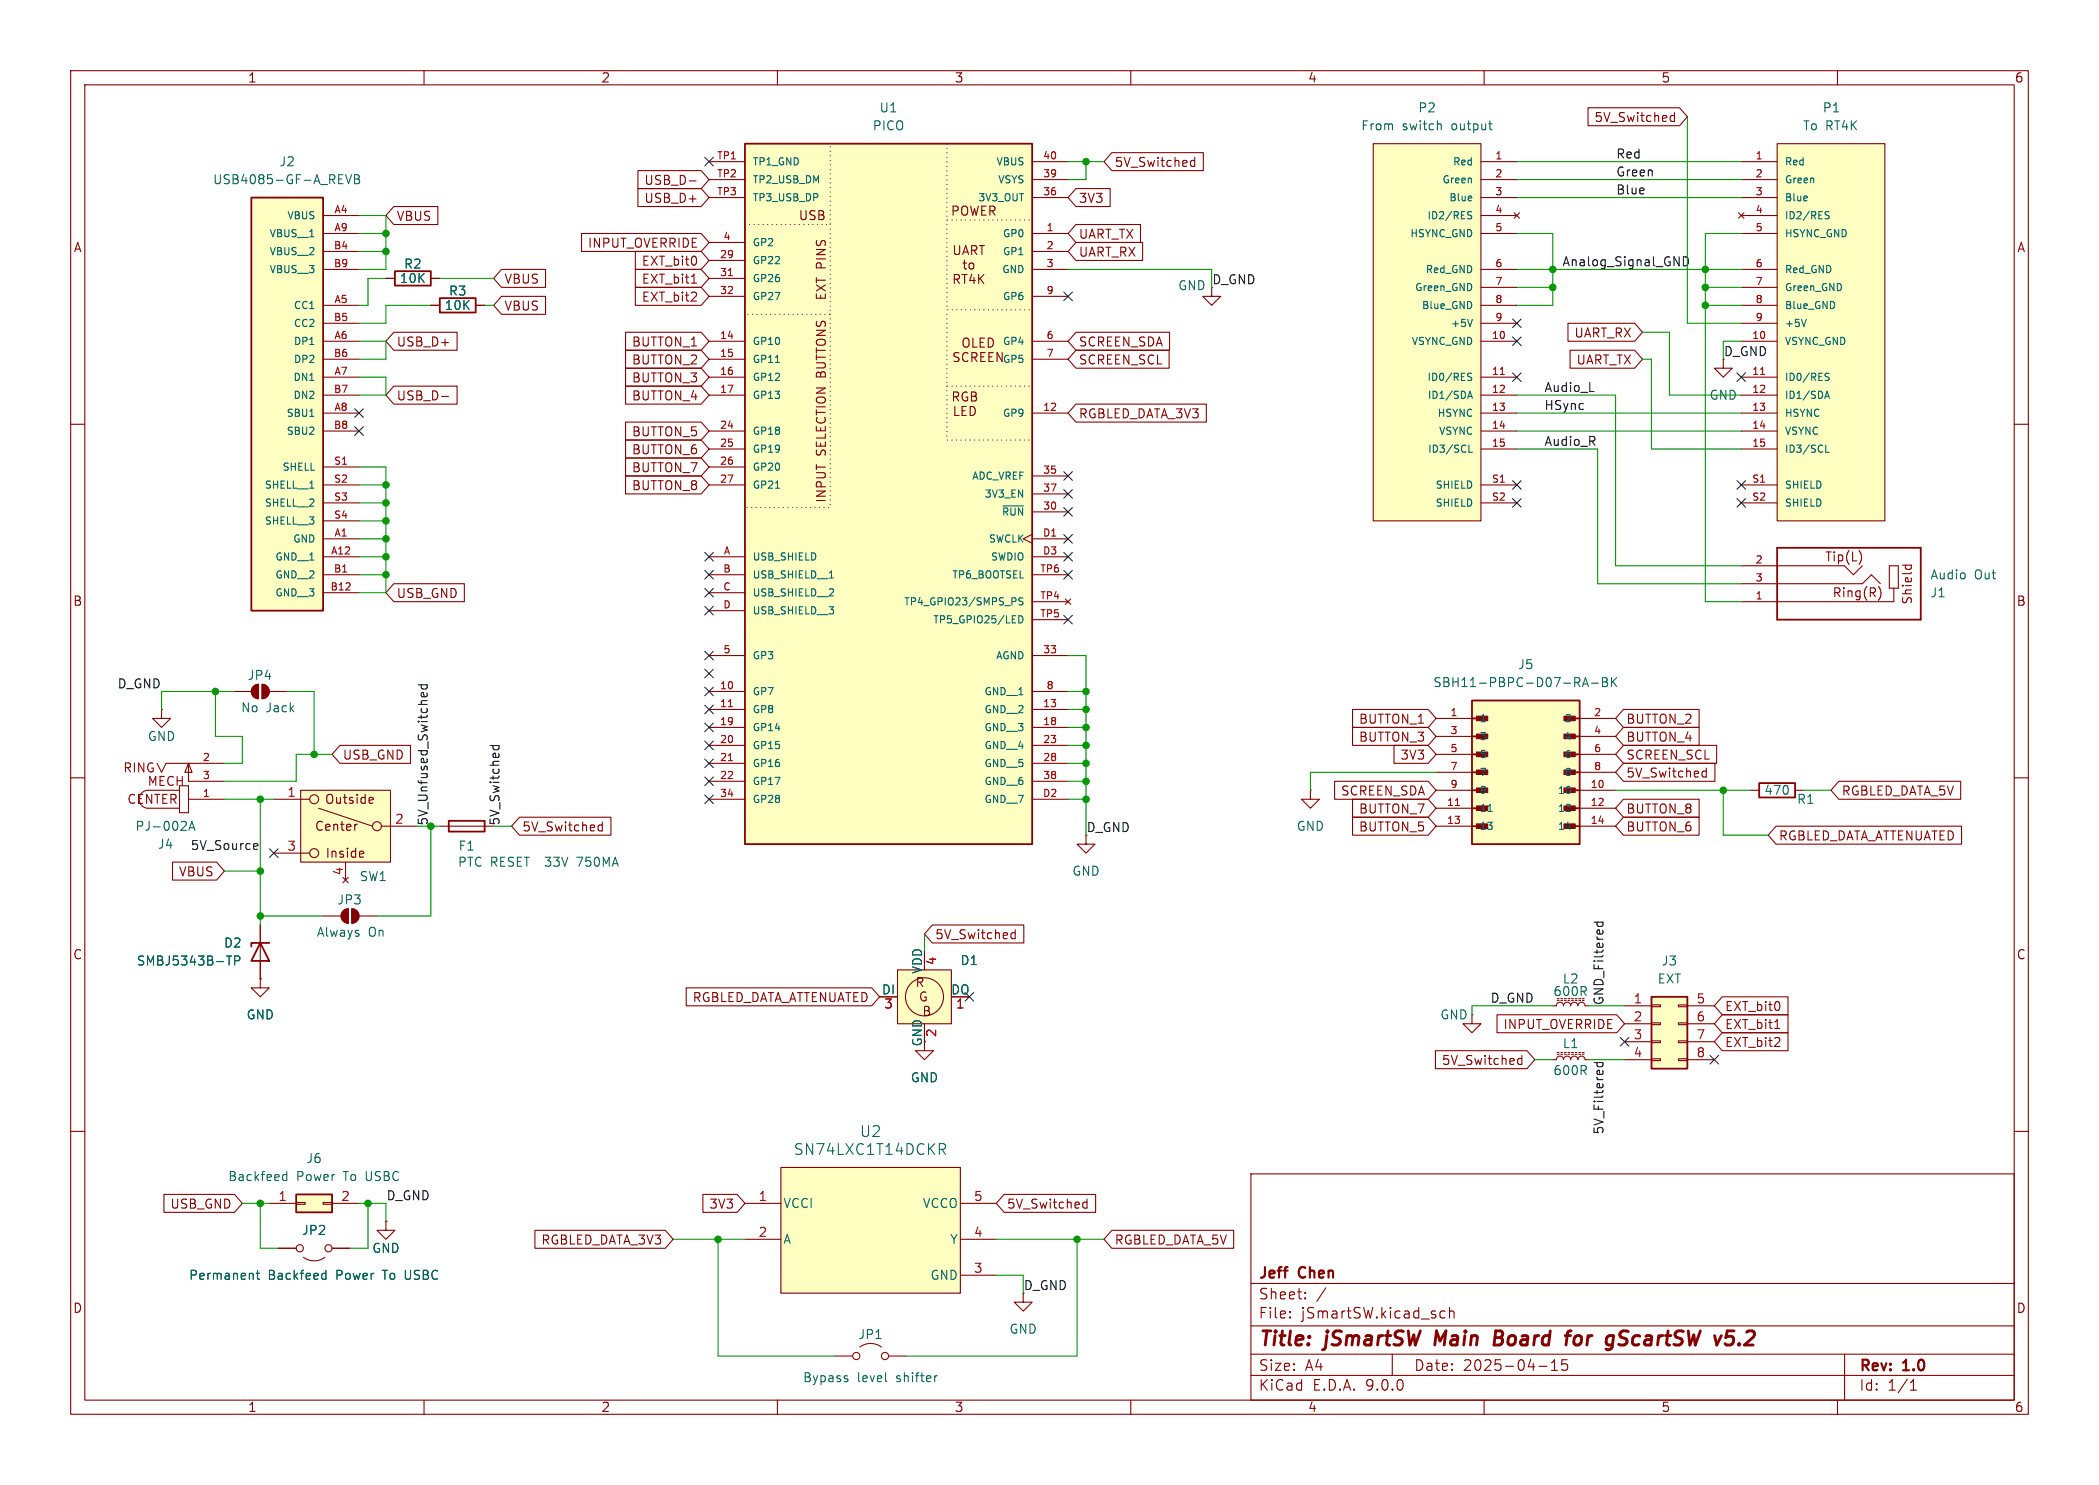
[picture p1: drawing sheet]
<svg xmlns="http://www.w3.org/2000/svg" width="297mm" height="210mm" viewBox="0 0 297 210" stroke-linecap="round" stroke-linejoin="round" font-family="sans-serif">
<g fill="none" stroke="#840000" stroke-width=".15">
<path d="M10 10h277v190h-277zM12 12h273v186h-273zM60 10v2M110 10v2M160 10v2M210 10v2M260 10v2M10 60h2M285 60h2M10 110h2M285 110h2M10 160h2"/>
<path d="M177 166h108v32h-108zM285 160h2M60 198v2M110 198v2M160 198v2M177 194.5h108M177 191.5h108M177 187.5h108M177 181.5h108M182.5 186.3h.1l-.1 .1M182.5 186.3v.1M182.5 185.5v.1"/>
<path d="M182.5 185.5h.1l-.1 .1M184.7 183.6v.1M184.7 183.6h-.1l.1 .1M184.7 182.8v.1M184.7 182.8h-.1l.1 .1M187.6 182.1l-1.3 2M197 191.5v3M203.9 186.3l.1 .1 .5-.1M203.9 185.5l.1-.1 .5 .1M205.1 185.5a.37 .37 0 0 1 .6 .1v.8M205.1 184.9v1.5M210 198v2"/>
<path d="M217.7 193.2h1.2M219.5 193.8h.9M219.5 192.7l.5-.4v1.5M221.7 192.3h-.7v.7l.2-.1h.5l.1 .3-.1 .5-.2 .1h-.3l-.2-.1M260 198v2M261 191.5v6.5M270.3 196.6h.9M270.3 195.5l.4-.4v1.5"/>
</g>
<path d="M203.3 188.2l-.3 2M211.5 189.2h.7M212.2 189.2l.3 .1M212.3 188.2h-.7l-.2 2h.8l.2-.1M212.4 189.1l-.2 .1M223.5 188.9a.62 .62 0 0 0-.7 .4l-.1 .5 .1 .2a.52 .52 0 0 0 .7 .1M229 190.1l.8 .1M230.1 188.2h-.5a.49 .49 0 0 0-.4 .4 .49 .49 0 0 0 .3 .6l.4 .1M244.4 188.2h1M245 189l.2 .2 .1 .2v.4l-.3 .3M246 190.1l.1-.1v.2zM246.2 190.1l-.1 .1" fill="none" stroke="#840000" stroke-width=".4"/>
<path d="M105.4 20.3h40.6v99.1h-40.6z" fill="#ffffc2"/>
<path d="M55.9 38.4h5.1v2h-5.1zM105.4 20.3h40.6v99.1h-40.6zM63.5 116.1h5.1v1.5h-5.1zM36.8 133.4l1.3 2.5h-2.5zM38.1 133.4h-2.5v.5" fill="none" stroke="#840000" stroke-width=".25"/>
<path d="M105.4 31.8h12.1v-11.5M117.5 31.8v12.7h-12.1M134 20.3v10.8h12M134 31.1v12.7h12M117.5 44.5v27.3h-12.1M134 44.5v10.1h12M134 54.6v7.6h12" fill="none" stroke="#840000" stroke-width=".15" stroke-dasharray="0 .6"/>
<g fill="none" stroke="#840000" stroke-width=".15">
<path d="M54.6 39.4h1.3M61 39.4h1.2M100.3 22.9h5.1M100.3 25.4h5.1M100.3 27.9h5.1M100.3 34.3h5.1M100.3 36.8h5.1M100.3 39.4h5.1M135 39.5l.6-.1 .2-.2-.1-.3-.2-.1h-.5v1.3M135.1 34.7v1.1l.2 .2 .4-.1 .1-.1v-1.1M135.3 39.5l.5 .6M136.1 38.8h.7"/>
<path d="M136.2 36l.4-1.3 .5 1.3M136.3 37.2h.5M136.3 35.6h.6M136.5 36.8v1.1v.1h.3M136.5 38.8v1.3M137.2 37.3l.2-.1 .3 .1 .1 .5-.1 .2h-.3l-.2-.1zM137.5 35.4l.6-.1 .1-.1-.1-.3-.1-.2h-.5v1.3M137.5 38.8l-.3 .9h.8M137.8 35.4l.4 .6M137.8 39.2v.9M138.5 38.8v1.3M138.6 34.7h.7"/>
<path d="M138.7 39.4l.5 .7M138.9 34.7v1.3M139.2 38.8l-.7 .7M146 22.9h5.1M146 25.4h5.1M146 27.9h5.1M146 33h5.1M146 35.6h5.1M146 38.1h5.1M100.3 41.9h5.1M100.3 48.3h5.1M100.3 50.8h5.1"/>
<path d="M100.3 53.3h5.1M100.3 55.9h5.1M134.9 56.1l.6-.1 .1-.1v-.3l-.2-.2h-.5v1.3M135.1 57.5v1.3h.6M135.2 56.1l.4 .6M135.7 49.9h-.5l-.2 .1v.3l.6 .3 .1 .3-.2 .2h-.5M136.1 58.1h.5M136.3 48a.43 .43 0 0 1 .5-.2 .43 .43 0 0 1 .3 .4v.5a.42 .42 0 0 1-.4 .4 .42 .42 0 0 1-.4-.4zM136.7 57.5h-.6v1.3h.6M136.9 55.5a.62 .62 0 0 0-.8 .4 .62 .62 0 0 0 .5 .8l.3-.1v-.4h-.2M137 50a.51 .51 0 0 0-.7 0 .51 .51 0 0 0-.1 .6 .48 .48 0 0 0 .2 .5 .48 .48 0 0 0 .6-.1M137.3 57.5a.64 .64 0 0 1 .7 .6 .64 .64 0 0 1-.7 .7z"/>
<path d="M137.5 55.4h.4l.2 .2v.2l-.2 .2a.34 .34 0 0 1 .3 .3 .34 .34 0 0 1-.3 .4h-.4zM137.5 56h.4M137.5 50.5h.6l.1-.2v-.3l-.2-.1h-.5v1.2M137.7 47.8v1.3h.6M137.8 50.5l.4 .6M138.7 48.4h.4M138.8 50.5h.4M139.3 47.8h-.6v1.3h.6M139.4 49.9h-.6v1.2h.6M139.8 47.8a.64 .64 0 0 1 .8 .7 .64 .64 0 0 1-.8 .6zM139.9 50.5h.5M140.5 49.9h-.6v1.2h.6"/>
<path d="M141.8 49.9v1.2l-.7-1.2v1.2M146 41.9h5.1M146 48.3h5.1M146 50.8h5.1M146 58.4h5.1M100.3 61h5.1M100.3 63.5h5.1M100.3 66h5.1M100.3 68.6h5.1M100.3 78.7h5.1M146 75.6l-1.2 .6 1.2 .6M146 78.7h5.1"/>
<path d="M146 67.3h5.1M146 69.9h5.1M146 72.4h5.1M146 76.2h5.1M100.3 81.3h5.1M100.3 83.8h5.1M100.3 86.4h5.1M100.3 92.7h5.1M100.3 97.8h5.1M146 81.3h5.1M146 92.7h5.1M146 97.8h5.1"/>
<path d="M146 85.1h5.1M146 87.6h5.1M150.7 84.7l.8 .8M151.5 84.7l-.8 .8M62.2 116.8h7.6M100.3 100.3h5.1M100.3 102.9h5.1M100.3 105.4h5.1M100.3 108h5.1M100.3 110.5h5.1M100.3 113h5.1M146 100.3h5.1"/>
<path d="M146 102.9h5.1M146 105.4h5.1M146 108h5.1M146 110.5h5.1M146 113h5.1M36.8 138.4v1.3h-1.2l1.2 1.3 1.3-1.3h-1.3M36.8 138.4h.1M36.8 130.8v7.6M45.7 129.5h2.6M48.6 128.8l.3-.2 .4-.1v2.1a1.02 1.02 0 0 1-1-.7 1.02 1.02 0 0 1 .3-1.1zM49.8 128.5a1.02 1.02 0 0 1 1 1 1.02 1.02 0 0 1-1 1.1zM50.8 129.5h2.5"/>
</g>
<path d="M103.1 39h.5M103.1 99.9h.5M103.1 107.6h.5" fill="none" stroke="#a90000" stroke-width=".15"/>
<path d="M109.7 51.3h.6M109.7 69h.6M141.9 71.6h2.9M117.4 81.7h.5M144.2 87.1a.51 .51 0 0 1 .5 .5 .51 .51 0 0 1-.5 .5zM144.7 84.6l-.3-.1-.2 .2 .1 .3 .4 .2v.3l-.2 .1-.3-.1M32.1 135.2h.7M33.2 135.9l.6-.1 .1-.2v-.3l-.2-.1h-.5v1.3" fill="none" stroke="#006464" stroke-width=".15"/>
<g fill="#840000" stroke="#840000" stroke-width=".15">
<path d="M49.8 128.5a1.02 1.02 0 0 1 1 1 1.02 1.02 0 0 1-1 1.1z"/>
<path d="M48.6 128.8l.3-.2 .4-.1v2.1a1.02 1.02 0 0 1-1-.7 1.02 1.02 0 0 1 .3-1.1z"/>
</g>
<path d="M26.7 108l.5 1.2h-1z" fill="#ffffc2"/>
<path d="M22.2 108l.7 1.2 .6-1.2h8.2M25.4 111.1h1.3v3.8h-1.3v-3.1h-4.4a1.27 1.27 0 0 0-1.3 1.2 1.27 1.27 0 0 0 1.3 1.3h4.4M26.7 108l.5 1.2h-1zM26.7 108v2.5h5M26.7 113h5" fill="none" stroke="#840000" stroke-width=".15"/>
<path d="M26.7 117.4l.5-1.3 .4 1.3M26.8 117.1h.7" fill="none" stroke="#006464" stroke-width=".15"/>
<path d="M251.5 20.3h15.2v53.4h-15.2z" fill="#ffffc2"/>
<g fill="none" stroke="#840000" stroke-width=".15">
<path d="M246 30.1l.8 .8M246.4 22.9h5.1M246.4 25.4h5.1M246.4 27.9h5.1M246.4 30.5h5.1M246.4 33h5.1M246.4 38.1h5.1M246.8 30.1l-.8 .8M251.5 20.3h15.2v53.4h-15.2zM246.4 40.6h5.1M246.4 43.2h5.1M246.4 45.7h5.1"/>
<path d="M246.4 48.3h5.1M246.4 53.3h5.1M246.4 55.9h5.1M246.4 58.4h5.1M246.4 61h5.1M246.4 63.5h5.1M246.4 68.6h5.1M246.4 71.1h5.1M39.4 176.5h2.5M42.9 177.8a2.54 2.54 0 0 0 3.1 0M47 176.5h2.5M54.6 172.7v1.3h-1.3l1.3 1.3 1.3-1.3h-1.3"/>
<path d="M54.6 172.7h.1"/>
<circle cx="42.4" cy="176.5" r=".51"/>
<circle cx="46.5" cy="176.5" r=".51"/>
</g>
<g fill="none" stroke="#006464" stroke-width=".15">
<path d="M258.3 30.4l.4 .1 .1 .2-.1 .2h-.3M258.3 30h.5M255.6 45.2l-.4 1M258.2 56.3l.3-1 .4 1M258.3 56.1h.5M258.3 53.2l.4 .2 .1 .1-.1 .3h-.3M258.3 52.8h.5M258.3 62.9v1.1h.5M36.4 179.6v1.1l.1 .2h.2M46.1 179.6v1.3M36.3 180.1h.4M45.8 180.1h.3"/>
<path d="M46.1 180.9h-.3"/>
</g>
<path d="M249.1 53h.6" fill="none" stroke="#a90000" stroke-width=".15"/>
<path d="M41.9 168.9h5.1v2.6h-5.1z" fill="#ffffc2"/>
<path d="M251.5 77.5h20.3v10.1h-20.3zM41.9 168.9h5.1v2.6h-5.1z" fill="none" stroke="#840000" stroke-width=".25"/>
<g fill="none" stroke="#840000" stroke-width=".15">
<path d="M243.8 50.8v1.3h1.3l-1.3 1.2-1.2-1.2h1.2M263.2 78.1l.2 .6-.2 .9M269.2 79.9h1.3M269.7 79.9l-.1 .4M270.4 79.9l.1 .4M33 97.8h2.6M35.9 97.1l.3-.3h.4v2a1.02 1.02 0 0 1-1-.6 1.02 1.02 0 0 1 .3-1.1zM37.1 96.8a1.02 1.02 0 0 1 1 1 1.02 1.02 0 0 1-1 1zM38.1 97.8h2.5M246.4 80h14.6l1.3 1.3 1.2-1.3M246.4 82.6h17.1l1.3-1.3 1.3 1.3M265.8 82.9a1.46 1.46 0 0 1 0 2"/>
<path d="M267.3 80h1.3v3.2h-1.3zM268 83.2v1.9h-21.6M208.3 143.5v1.3h1.2l-1.2 1.3-1.3-1.3h1.3M208.3 143.5h.1M38.1 170.2h3.8M41.9 170.1h1.3v.2h-1.3zM45.7 170.1h1.3v.2h-1.3zM47 170.2h3.8M144.8 182.9v1.3h1.2l-1.2 1.2-1.3-1.2h1.3"/>
</g>
<path d="M40 166.8l.2 .1h.4M40.6 165.7v1.2M40.6 166.2l-.4-.1-.2 .1" fill="none" stroke="#006464" stroke-width=".15"/>
<g fill="#840000" stroke="#840000" stroke-width=".15">
<path d="M37.1 96.8a1.02 1.02 0 0 1 1 1 1.02 1.02 0 0 1-1 1z"/>
<path d="M35.9 97.1l.3-.3h.4v2a1.02 1.02 0 0 1-1-.6 1.02 1.02 0 0 1 .3-1.1z"/>
</g>
<path d="M110.5 165.1h25.4v17.8h-25.4z" fill="#ffffc2"/>
<g fill="none" stroke="#840000" stroke-width=".15">
<path d="M105.4 170.2h5.1M105.4 175.3h5.1M110.5 165.1h25.4v17.8h-25.4zM135.9 170.2h5.1M135.9 175.3h5.1M118.1 191.8h2.5M121.7 190.5a2.54 2.54 0 0 1 3 0M125.7 191.8h2.6M135.9 180.3h5.1"/>
<circle cx="121.2" cy="191.8" r=".51"/>
<circle cx="125.2" cy="191.8" r=".51"/>
</g>
<path d="M132.9 161.7h.6a.41 .41 0 0 1 .3 .4 .41 .41 0 0 1-.3 .4h-.6M133.3 162.5l.5 .8M119.8 195l.2 .2-.2 .2M119.8 194.6h.1M125.4 195.3l.1 .1M132.6 194.6l-.3 .1" fill="none" stroke="#006464" stroke-width=".15"/>
<path d="M208.3 99.1h15.2v20.3h-15.2z" fill="#ffffc2"/>
<g fill="none" stroke="#840000" stroke-width=".25">
<path d="M208.3 99.1h15.2v20.3h-15.2zM208.3 101.6h1.9M208.3 104.1h1.9M208.3 106.7h1.9M208.3 109.2h1.9M208.3 111.8h1.9M208.3 114.3h1.9M208.3 116.8h1.9M221.6 101.6h1.9M221.6 104.1h1.9M221.6 106.7h1.9M221.6 109.2h1.9"/>
<path d="M221.6 111.8h1.9M221.6 114.3h1.9M221.6 116.8h1.9"/>
</g>
<g fill="#840000" stroke="#840000" stroke-width=".15">
<path d="M208.9 101.3h1.6v.6h-1.6z"/>
<path d="M208.9 114h1.6v.6h-1.6z"/>
<path d="M208.9 116.5h1.6v.7h-1.6z"/>
<path d="M221.3 101.3h1.6v.6h-1.6z"/>
<path d="M221.3 103.8h1.6v.7h-1.6z"/>
<path d="M221.3 106.4h1.6v.6h-1.6z"/>
<path d="M221.3 108.9h1.6v.6h-1.6z"/>
<path d="M221.3 111.4h1.6v.7h-1.6z"/>
<path d="M221.3 114h1.6v.6h-1.6z"/>
<path d="M221.3 116.5h1.6v.7h-1.6z"/>
</g>
<g fill="none" stroke="#840000" stroke-width=".15">
<path d="M22.9 100.3v1.3h1.2l-1.2 1.3-1.3-1.3h1.3M22.9 100.3h.1M203.2 101.6h5.1M203.2 104.1h5.1M203.2 106.7h5.1M203.2 109.2h5.1M203.2 111.8h5.1M203.2 114.3h5.1M203.2 116.8h5.1M223.5 101.6h5.1M223.5 104.1h5.1M223.5 106.7h5.1"/>
<path d="M223.5 109.2h5.1M223.5 111.8h5.1M223.5 114.3h5.1M223.5 116.8h5.1M130.8 147.3v1.3h1.3l-1.3 1.3-1.3-1.3h1.3"/>
</g>
<path d="M223.9 97.1l.4-1.3 .5 1.3M224 96.7h.6M225.2 96.6h1M226.8 95.8h.4l.2 .2v.2l-.2 .2a.34 .34 0 0 1 .3 .3 .34 .34 0 0 1-.3 .4h-.4zM226.8 96.4h.4M228 95.8v1.3M228.2 96.4l.6 .7M228.8 95.8l-.8 .8M210.6 114.8h.5" fill="none" stroke="#006464" stroke-width=".15"/>
<path d="M205.9 113.9h.6" fill="none" stroke="#a90000" stroke-width=".15"/>
<path d="M42.5 111.8h12.7v10.1h-12.7z" fill="#ffffc2"/>
<g fill="none" stroke="#840000" stroke-width=".15">
<path d="M38.7 113h5.1M42.5 111.8h12.7v10.1h-12.7zM45.1 114.3l7.6 2.5M50.6 116.6h-.3M52.4 112.8h.4v.3l-.6 .1M52.8 113.5l-.4 .1M54 116.8h5.1M38.7 120.7h5.1M48.5 124.1l.8 .7M48.9 121.9v2.6M49.3 124.1l-.8 .7M51 120.4h.4l.1 .3-.6 .1"/>
<path d="M51.4 121.2h-.4"/>
<circle cx="44.4" cy="113" r=".63"/>
<circle cx="53.3" cy="116.8" r=".63"/>
<circle cx="44.4" cy="120.6" r=".63"/>
</g>
<path d="M127 137.2h7.6v7.6h-7.6z" fill="#ffffc2"/>
<g fill="none" stroke="#840000" stroke-width=".15">
<path d="M153.7 118.1v1.3h1.2l-1.2 1.3-1.3-1.3h1.3M127 137.2h7.6v7.6h-7.6zM129.8 138.2v1.3M130.1 138.9l.5 .6M130.5 138.4l.1 .3-.2 .1-.6 .1M124.5 141h2.5M130.8 141h.3l-.1 .5M130.8 142.3h.4l.2 .1 .1 .3-.3 .2a.34 .34 0 0 1 .3 .3 .34 .34 0 0 1-.2 .4h-.5zM130.8 142.9h.4"/>
<circle cx="130.8" cy="141" r="2.69"/>
</g>
<path d="M194.3 20.3h15.2v53.4h-15.2z" fill="#ffffc2"/>
<g fill="none" stroke="#840000" stroke-width=".15">
<path d="M194.3 20.3h15.2v53.4h-15.2zM209.5 22.9h5.1M209.5 25.4h5.1M209.5 27.9h5.1M209.5 30.5h5.1M209.5 33h5.1M209.5 38.1h5.1M214.2 30.1l.8 .8M215 30.1l-.8 .8M61 43.2h1.2M67.3 43.2h1.3M171.4 40.6v1.3h1.3l-1.3 1.3-1.2-1.3h1.2"/>
<path d="M209.5 40.6h5.1M209.5 43.2h5.1M209.5 45.7h5.1M209.5 48.3h5.1M209.5 53.3h5.1M209.5 55.9h5.1M209.5 58.4h5.1M209.5 61h5.1M209.5 63.5h5.1M209.5 68.6h5.1M209.5 71.1h5.1M185.4 111.8v1.2h1.3l-1.3 1.3-1.3-1.3h1.3"/>
<path d="M185.4 111.8h.1"/>
</g>
<path d="M203.7 17.5l.2 .2v.7M210.6 17.5h.5M210.9 18.3l.2 .1M207.8 30.4l.3 .1 .1 .2-.2 .2h-.3M207.8 30h.4M208.2 27.8v.2l-.4 .1M207.7 56.3l.3-1 .3 1M207.8 53.2l.3 .2 .1 .2-.2 .2h-.3M207.8 52.8h.4M207.8 56.1h.4M208.3 45.2l-.3 1M207.9 62.9v1.1h.4" fill="none" stroke="#006464" stroke-width=".15"/>
<path d="M212.3 53h.6" fill="none" stroke="#a90000" stroke-width=".15"/>
<path d="M62.2 42.2h5.1v2h-5.1z" fill="none" stroke="#840000" stroke-width=".25"/>
<path d="M233.7 141h5.1v10.1h-5.1z" fill="#ffffc2"/>
<path d="M233.7 141h5.1v10.1h-5.1z" fill="none" stroke="#840000" stroke-width=".25"/>
<g fill="none" stroke="#840000" stroke-width=".15">
<path d="M229.9 142.2h3.8M229.9 144.8h3.8M229.9 147.3h3.8M229.9 149.9h3.8M233.7 142.1h1.2v.3h-1.2zM233.7 144.7h1.2v.2h-1.2zM233.7 147.2h1.2v.2h-1.2zM233.7 149.7h1.2v.3h-1.2zM237.5 142.1h1.3v.3h-1.3zM237.5 144.7h1.3v.2h-1.3zM237.5 147.2h1.3v.2h-1.3zM237.5 149.7h1.3v.3h-1.3z"/>
<path d="M238.8 142.2h3.8M238.8 144.8h3.8M238.8 147.3h3.8M238.8 149.9h3.8"/>
</g>
<path d="M35.6 27.9h10.1v58.5h-10.1z" fill="#ffffc2"/>
<path d="M35.6 27.9h10.1v58.5h-10.1zM248.9 110.7h5.1v2.1h-5.1z" fill="none" stroke="#840000" stroke-width=".25"/>
<g fill="none" stroke="#840000" stroke-width=".15">
<path d="M224.7 15.2h12.9l1.2 1.3-1.2 1.3h-12.9zM236.3 16.9l.3 .3 .3-.1M236.9 15.9v1.3M236.9 16.4l-.3-.1-.3 .3M45.7 30.5h5.1M45.7 33h5.1M45.7 35.6h5.1M45.7 38.1h5.1M54.6 39.4h1.3M55.7 29.2h6.3v2.6h-6.3l-1.1-1.3zM61 39.4h1.2M71 38.1h6.2v2.5h-6.2l-1.2-1.2z"/>
<path d="M82.3 33h16.9l1.1 1.3-1.1 1.3h-16.9zM89.9 38.1h9.3l1.1 1.3-1.1 1.2h-9.3zM89.9 35.6h9.3l1.1 1.2-1.1 1.3h-9.3zM90.3 26.7h8.9l1.1 1.2-1.1 1.3h-8.9zM90.3 24.1h8.9l1.1 1.3-1.1 1.3h-8.9zM97.5 25.6h1M98.5 36.5v.8M152.2 26.7h4.9v2.5h-4.9l-1.1-1.3zM152.2 34.3h9.5v2.5h-9.5l-1.1-1.2zM152.2 31.7h9.2v2.6h-9.2l-1.1-1.3zM157.3 21.6h13v2.5h-13l-1.1-1.2zM168.4 23.3l.3 .2h.3"/>
<path d="M169 22.3v1.2M169 22.7h-.3l-.3 .2M45.7 43.2h5.1M45.7 45.7h5.1M45.7 48.3h5.1M45.7 50.8h5.1M45.7 53.3h5.1M45.7 55.9h5.1M45.7 58.4h5.1M55.7 47h9v2.5h-9l-1.1-1.2zM55.7 54.6h9v2.6h-9l-1.1-1.3zM61 43.2h1.2"/>
<path d="M62.5 56.1h1M67.3 43.2h1.3M71 41.9h6.2v2.6h-6.2l-1.2-1.3zM88.5 47h10.7l1.1 1.3-1.1 1.2h-10.7zM88.5 54.6h10.7l1.1 1.3-1.1 1.3h-10.7zM88.5 49.5h10.7l1.1 1.3-1.1 1.3h-10.7zM88.5 59.7h10.7l1.1 1.3-1.1 1.2h-10.7zM88.5 52.1h10.7l1.1 1.2-1.1 1.3h-10.7zM89.9 40.6h9.3l1.1 1.3-1.1 1.3h-9.3zM97.8 42.6h.8M97.8 40h.8M98.5 41.4v.5"/>
<path d="M152.2 49.5h13.2v2.6h-13.2l-1.1-1.3zM152.2 57.1h18.5v2.6h-18.5l-1.1-1.3zM152.2 47h13.3v2.5h-13.3l-1.1-1.2zM221.9 45.7h9.4l1.1 1.3-1.1 1.3h-9.4zM222.2 49.5h9.1l1.1 1.3-1.1 1.3h-9.1zM45.7 61h5.1M45.7 66h5.1M45.7 68.6h5.1M45.7 71.1h5.1M45.7 73.7h5.1M45.7 76.2h5.1M45.7 78.7h5.1"/>
<path d="M88.5 64.8h10.7l1.1 1.2-1.1 1.3h-10.7zM88.5 62.2h10.7l1.1 1.3-1.1 1.3h-10.7zM88.5 67.3h10.7l1.1 1.3-1.1 1.3h-10.7zM45.7 81.3h5.1M45.7 83.8h5.1M55.7 82.5h10v2.6h-10l-1.1-1.3zM48.1 105.4h10v2.6h-10l-1.1-1.3zM73.5 115.6h12.9v2.5h-12.9l-1.1-1.3zM84.6 117.3l.3 .2 .3-.1M85.2 116.2v1.3M85.2 116.7h-.3l-.3 .2M188.8 110.5h13.3l1.1 1.3-1.1 1.2h-13.3z"/>
<path d="M191.4 102.9h10.7l1.1 1.2-1.1 1.3h-10.7zM191.4 100.3h10.7l1.1 1.3-1.1 1.3h-10.7zM191.4 113h10.7l1.1 1.3-1.1 1.3h-10.7zM191.4 115.6h10.7l1.1 1.2-1.1 1.3h-10.7zM197.2 105.4h4.9l1.1 1.3-1.1 1.3h-4.9zM229.7 113h10.7v2.6h-10.7l-1.1-1.3zM229.7 102.9h10.7v2.5h-10.7l-1.1-1.3zM229.7 100.3h10.7v2.6h-10.7l-1.1-1.3zM229.7 105.4h13.2v2.6h-13.2l-1.1-1.3zM229.7 115.6h10.7v2.5h-10.7l-1.1-1.3zM229.7 107.9h13v2.6h-13l-1.1-1.3zM240.8 109.6l.3 .3 .3-.1"/>
<path d="M241.4 108.6v1.3M241.4 109.1l-.3-.1-.3 .3M247.6 111.8h1.3M251.3 116.8h26.3v2.6h-26.3l-1.1-1.3zM254 111.8h1.3M260.2 110.5h17.2v2.5h-17.2l-1.1-1.2zM24.4 121.9h6.2l1.1 1.3-1.1 1.3h-6.2zM36.8 138.4h.1M36.8 130.8v2.6M36.8 135.9v2.5M97.1 139.7h26.2l1.2 1.3-1.2 1.2h-26.2zM131.9 130.8h13v2.6h-13l-1.1-1.3z"/>
<path d="M143 132.5l.3 .3 .3-.1M143.6 131.5v1.3M143.6 132l-.3-.1-.3 .2M124.5 141h2.5M203.1 148.6h13l1.1 1.3-1.1 1.2h-13zM211.8 143.5h17l1.1 1.3-1.1 1.3h-17zM214.7 150.3l.3 .2h.3M215.3 149.3v1.2M215.3 149.7h-.3l-.3 .2M219.7 142.2h.5a.51 .51 0 0 1 .5-.5 .51 .51 0 0 1 .5 .5 .51 .51 0 0 1 .5-.5 .51 .51 0 0 1 .5 .5 .51 .51 0 0 1 .6-.5 .51 .51 0 0 1 .5 .5 .51 .51 0 0 1 .5-.5 .51 .51 0 0 1 .5 .5h.5M219.7 149.9h.5a.51 .51 0 0 1 .5-.5 .51 .51 0 0 1 .5 .5 .51 .51 0 0 1 .5-.5 .51 .51 0 0 1 .5 .5 .51 .51 0 0 1 .6-.5 .51 .51 0 0 1 .5 .5 .51 .51 0 0 1 .5-.5 .51 .51 0 0 1 .5 .5h.5M220.3 149.1h.3"/>
<path d="M220.3 148.8h.3M220.9 149.1h.2M221.4 149.1h.2M221.9 149.1h.2M222.4 149.1h.2M222.9 149.1h.2M223.4 149.1h.2M223.4 148.8h.2M223.9 149.1h.3M223.9 148.8h.3M243.7 141h9.3v2.5h-9.3l-1.1-1.3zM243.7 146h9.3v2.6h-9.3l-1.1-1.3z"/>
<path d="M243.7 143.5h9.3v2.6h-9.3l-1.1-1.3zM251.1 148h.7M251.1 145.5h.7M251.8 141.9v.8M251.8 146.8v.5M23.2 168.9h10l1.1 1.3-1.1 1.3h-10zM39.4 176.5h2.5M47 176.5h2.5M54.6 172.7h.1M75.7 174h18.4l1.1 1.3-1.1 1.2h-18.4zM99.5 168.9h4.8l1.1 1.3-1.1 1.3h-4.8zM142.1 168.9h12.9v2.6h-12.9l-1.1-1.3z"/>
<path d="M153.2 170.6l.2 .3 .4-.1M153.8 169.6v1.3M153.8 170.1l-.4-.1-.2 .2M157.3 174h17.3v2.5h-17.3l-1.1-1.2z"/>
</g>
<path d="M48.9 24.7l.4 1.3 .4-1.3M50.2 24.7h.4l.2 .1v.3l-.2 .2a.34 .34 0 0 1 .3 .3 .34 .34 0 0 1-.3 .4h-.4zM50.2 25.3h.4M43.8 58.9h.6M43.8 69h.6M32.1 135.2h.7M33.2 135.9l.6-.1 .1-.2v-.3l-.2-.1h-.5v1.3M36.4 179.6v1.1l.1 .2h.2M46.1 179.6v1.3M36.3 180.1h.4M45.8 180.1h.3M46.1 180.9h-.3" fill="none" stroke="#006464" stroke-width=".15"/>
<g fill="none" stroke="#0f0f0f" stroke-width=".15">
<path d="M238.2 36.3a.64 .64 0 0 1 .7 .7 .64 .64 0 0 1-.7 .6zM225 55.4h.6M59.2 96.8h1.2M59.7 96.8l-.1 .4 .2 .2h.4l.2-.1v-.5M59.7 98.5l-.1-.4 .1-.1 .2-.1 .1 .6M60.4 98v.5M36.1 119.3l.3 .1 .1 .2-.6 .1M69.3 105.4h1.3M69.8 105.4v.4l.2 .2M70.5 105.4l.1 .4-.2 .2M36.4 120.1h-.3M225.5 130.4h1.3"/>
<path d="M226 130.4v.4l.1 .2M226.8 130.4v.4l-.1 .2M225.5 150.3h1.3M226 150.3v.3l.2 .3h.4l.2-.2v-.4"/>
</g>
<g fill="none" stroke="#009600" stroke-width=".15">
<path d="M238.8 16.5v29.2h7.6M50.8 30.5h3.8v7.6h-3.8M50.8 35.6h3.8M50.8 33h3.8M54.6 39.4h-2.5v3.8h-1.3M62.2 39.4h7.6M151.1 38.1h20.3v2.5M151.1 22.9h5.1M153.7 22.9v2.5h-2.6M214.6 33h5.1v10.2h-5.1M214.6 38.1h31.8M214.6 22.9h31.8"/>
<path d="M214.6 25.4h31.8M214.6 27.9h31.8M246.4 33h-5.1v52.1h5.1M50.8 48.3h3.8v2.5h-3.8M50.8 53.3h3.8v2.6h-3.8M61 43.2h-6.4v2.5h-3.8M68.6 43.2h1.2M214.6 55.9h14v24.1h17.8M214.6 58.4h31.8M214.6 40.6h5.1M232.4 50.8h1.3v12.7h12.7M232.4 47h3.8v8.9h10.2"/>
<path d="M241.3 43.2h5.1M241.3 40.6h5.1M246.4 48.3h-2.6v2.5M50.8 66h3.8v17.8h-3.8M50.8 78.7h3.8M50.8 68.6h3.8M50.8 73.7h3.8M50.8 76.2h3.8M50.8 71.1h3.8M214.6 61h31.8M214.6 63.5h11.5v19.1h20.3M30.5 97.8v6.3h3.8v3.9h-2.6"/>
<path d="M33 97.8h-10.1v2.5M40.6 97.8h3.8v8.9M50.8 81.3h3.8M151.1 97.8h2.6M151.1 92.7h2.6v25.4M31.7 113h7M36.8 113v17.8M47 106.7h-5.1v3.8h-10.2M62.2 116.8h-1.2v12.7h-7.7M69.8 116.8h2.6M151.1 113h2.6M151.1 110.5h2.6"/>
<path d="M151.1 108h2.6M151.1 100.3h2.6M151.1 102.9h2.6M151.1 105.4h2.6M203.2 109.2h-17.8v2.6M228.6 111.8h19M243.8 111.8v6.3h6.4M255.3 111.8h3.8M31.7 123.2h5.1M36.8 129.5h8.9M130.8 132.1v2.5M217.2 149.9h2.5"/>
<path d="M219.7 142.2h-11.4v1.3M224.8 149.9h5.1M224.8 142.2h5.1M34.3 170.2h3.8M36.8 170.2v6.3h2.6M50.8 170.2h3.8v2.5M52.1 170.2v6.3h-2.6M95.2 175.3h10.2M101.6 175.3v16.5h16.5M141 175.3h15.2M152.4 175.3v16.5h-24.1M141 180.3h3.8v2.6"/>
</g>
<g fill="none" stroke="#000084" stroke-width=".15">
<path d="M99.7 22.3l1.2 1.2M100.9 22.3l-1.2 1.2M50.2 57.8l1.2 1.2M51.4 57.8l-1.2 1.2M150.5 41.3l1.2 1.2M151.7 41.3l-1.2 1.2M214 45.1l1.2 1.2M214 47.7l1.2 1.2M214 52.7l1.2 1.2M215.2 45.1l-1.2 1.2M215.2 47.7l-1.2 1.2M215.2 52.7l-1.2 1.2"/>
<path d="M245.8 52.7l1.2 1.2M247 52.7l-1.2 1.2M50.2 60.4l1.2 1.2M51.4 60.4l-1.2 1.2M99.7 78.1l1.2 1.2M100.9 78.1l-1.2 1.2M150.5 66.7l1.2 1.2M150.5 69.2l1.2 1.3M150.5 75.6l1.2 1.2M150.5 78.1l1.2 1.2M150.5 71.8l1.2 1.2M151.7 66.7l-1.2 1.2"/>
<path d="M151.7 69.2l-1.2 1.3M151.7 75.6l-1.2 1.2M151.7 78.1l-1.2 1.2M151.7 71.8l-1.2 1.2M214 68l1.2 1.2M214 70.5l1.2 1.2M215.2 68l-1.2 1.2M215.2 70.5l-1.2 1.2M245.8 68l1.2 1.2M245.8 70.5l1.2 1.2M247 68l-1.2 1.2M247 70.5l-1.2 1.2"/>
<path d="M99.7 83.2l1.2 1.2M99.7 85.8l1.2 1.2M99.7 80.7l1.2 1.2M99.7 94.6l1.2 1.3M99.7 92.1l1.2 1.2M99.7 97.2l1.2 1.2M99.7 99.7l1.2 1.2M100.9 83.2l-1.2 1.2M100.9 85.8l-1.2 1.2M100.9 80.7l-1.2 1.2M100.9 92.1l-1.2 1.2M100.9 94.6l-1.2 1.3"/>
<path d="M100.9 97.2l-1.2 1.2M100.9 99.7l-1.2 1.2M150.5 80.7l1.2 1.2M150.5 87l1.2 1.2M151.7 80.7l-1.2 1.2M151.7 87l-1.2 1.2M99.7 112.4l1.2 1.2M99.7 109.9l1.2 1.2M99.7 104.8l1.2 1.2M99.7 107.3l1.2 1.3M99.7 102.3l1.2 1.2M100.9 112.4l-1.2 1.2"/>
<path d="M100.9 109.9l-1.2 1.2M100.9 104.8l-1.2 1.2M100.9 107.3l-1.2 1.3M100.9 102.3l-1.2 1.2M38.1 120l1.2 1.3M39.3 120l-1.2 1.3M136.6 140.4l1.2 1.2M137.8 140.4l-1.2 1.2M229.3 146.7l1.2 1.2M230.5 146.7l-1.2 1.2M242 149.3l1.2 1.2M243.2 149.3l-1.2 1.2"/>
</g>
<g fill="#009600" stroke="#009600" stroke-width=".15">
<circle cx="153.7" cy="110.5" r=".46"/>
<circle cx="153.7" cy="113" r=".46"/>
<circle cx="54.6" cy="68.6" r=".46"/>
<circle cx="153.7" cy="22.9" r=".46"/>
<circle cx="54.6" cy="35.6" r=".46"/>
<circle cx="54.6" cy="33" r=".46"/>
<circle cx="36.8" cy="113" r=".46"/>
<circle cx="30.5" cy="97.8" r=".46"/>
<circle cx="44.4" cy="106.7" r=".46"/>
<circle cx="54.6" cy="71.1" r=".46"/>
<circle cx="54.6" cy="73.7" r=".46"/>
<circle cx="54.6" cy="81.3" r=".46"/>
<circle cx="54.6" cy="78.7" r=".46"/>
<circle cx="54.6" cy="76.2" r=".46"/>
<circle cx="36.8" cy="129.5" r=".46"/>
<circle cx="36.8" cy="123.2" r=".46"/>
<circle cx="36.8" cy="170.2" r=".46"/>
<circle cx="52.1" cy="170.2" r=".46"/>
<circle cx="101.6" cy="175.3" r=".46"/>
<circle cx="152.4" cy="175.3" r=".46"/>
<circle cx="153.7" cy="105.4" r=".46"/>
<circle cx="153.7" cy="97.8" r=".46"/>
<circle cx="153.7" cy="102.9" r=".46"/>
<circle cx="153.7" cy="100.3" r=".46"/>
<circle cx="153.7" cy="108" r=".46"/>
<circle cx="219.7" cy="38.1" r=".46"/>
<circle cx="219.7" cy="40.6" r=".46"/>
<circle cx="243.8" cy="111.8" r=".46"/>
<circle cx="241.3" cy="43.2" r=".46"/>
<circle cx="241.3" cy="38.1" r=".46"/>
<circle cx="241.3" cy="40.6" r=".46"/>
</g>
<g font-size="2.8" fill="#840000">
<text x="178" y="190.9">Title:</text>
<text x="187.7" y="190.9">jSmartSW</text>
<text x="203.9" y="190.9">Main</text>
<text x="213.1" y="190.9">Board</text>
<text x="224.1" y="190.9">for</text>
<text x="230.6" y="190.9">gScartSW</text>
<text x="246.7" y="190.9">v5.2</text>
</g>
<g font-size="2.1" fill="#006464">
<text x="121.6" y="161">U2</text>
<text x="112.2" y="163.6">SN74LXC1T14DCKR</text>
</g>
<g font-size="2.1" fill="#840000">
<text x="178" y="184">Sheet:</text>
<text x="178" y="181.2">Jeff</text>
<text x="183.9" y="181.2">Chen</text>
<text x="178" y="186.7">File:</text>
<text x="184.1" y="186.7">jSmartSW.kicad_sch</text>
<text x="178" y="196.9">KiCad</text>
<text x="178" y="194.1">Size:</text>
<text x="184.7" y="194.1">A4</text>
<text x="185.7" y="196.9">E.D.A.</text>
<text x="193.3" y="196.9">9.0.0</text>
<text x="200" y="194.1">Date:</text>
<text x="207" y="194.1">2025-04-15</text>
<text x="263" y="194.3">Rev:</text>
<text x="263" y="196.9">Id:</text>
<text x="267.1" y="196.9">1/1</text>
<text x="269.4" y="194.3">1.0</text>
</g>
<g font-size="1.8" fill="#840000">
<text x="35" y="11.9">1</text>
<text x="85" y="11.9">2</text>
<text x="135" y="11.9">3</text>
<text x="185" y="11.9">4</text>
<text x="235" y="11.9">5</text>
<text x="285" y="11.9">6</text>
<text x="225.5" y="17.5">5V_Switched</text>
<text x="157.6" y="23.8">5V_Switched</text>
<text x="91.1" y="28.9">USB_D+</text>
<text x="91.1" y="26.4">USB_D-</text>
<text x="152.6" y="28.9">3V3</text>
<text x="10.3" y="35.9">A</text>
<text x="56" y="31.4">VBUS</text>
<text x="83.1" y="35.2">INPUT_OVERRIDE</text>
<text x="112.9" y="31.3">USB</text>
<text x="134.5" y="30.7">POWER</text>
<text x="152.6" y="34">UART_TX</text>
<text x="285.3" y="35.9">A</text>
<text x="71.3" y="40.3">VBUS</text>
<text x="90.7" y="40.3">EXT_bit1</text>
<text x="90.7" y="37.8">EXT_bit0</text>
<text x="152.6" y="36.5">UART_RX</text>
<text x="71.3" y="44.1">VBUS</text>
<text x="90.7" y="42.9">EXT_bit2</text>
<text x="117.1" y="42.6" transform="rotate(-90 117.1 42.6)">EXT PINS</text>
<text x="222.7" y="47.9">UART_RX</text>
<text x="56" y="49.2">USB_D+</text>
<text x="89.3" y="49.2">BUTTON_1</text>
<text x="89.3" y="51.8">BUTTON_2</text>
<text x="152.6" y="51.8">SCREEN_SCL</text>
<text x="152.6" y="49.2">SCREEN_SDA</text>
<text x="223" y="51.8">UART_TX</text>
<text x="56" y="56.8">USB_D-</text>
<text x="89.3" y="56.8">BUTTON_4</text>
<text x="89.3" y="54.3">BUTTON_3</text>
<text x="152.6" y="59.4">RGBLED_DATA_3V3</text>
<text x="89.3" y="61.9">BUTTON_5</text>
<text x="89.3" y="64.5">BUTTON_6</text>
<text x="117.1" y="64.5" transform="rotate(-90 117.1 64.5)">SELECTION BUTTONS</text>
<text x="89.3" y="67">BUTTON_7</text>
<text x="89.3" y="69.5">BUTTON_8</text>
<text x="117.1" y="71.2" transform="rotate(-90 117.1 71.2)">INPUT</text>
<text x="258.2" y="79.6">Tip(L)</text>
<text x="10.3" y="85.9">B</text>
<text x="56" y="84.8">USB_GND</text>
<text x="259.2" y="84.7">Ring(R)</text>
<text x="270.7" y="85.6" transform="rotate(-90 270.7 85.6)">Shield</text>
<text x="285.3" y="85.9">B</text>
<text x="48.4" y="107.6">USB_GND</text>
<text x="192.2" y="105.1">BUTTON_3</text>
<text x="192.2" y="102.6">BUTTON_1</text>
<text x="198.1" y="107.6">3V3</text>
<text x="230" y="105.1">BUTTON_4</text>
<text x="230" y="102.6">BUTTON_2</text>
<text x="230" y="107.6">SCREEN_SCL</text>
<text x="17.3" y="109.4">RING</text>
<text x="17.9" y="113.9">CENTER</text>
<text x="20.8" y="111.4">MECH</text>
<text x="45.9" y="113.9">Outside</text>
<text x="189.7" y="112.7">SCREEN_SDA</text>
<text x="230" y="110.2">5V_Switched</text>
<text x="260.5" y="112.7">RGBLED_DATA_5V</text>
<text x="44.5" y="117.7">Center</text>
<text x="73.8" y="117.8">5V_Switched</text>
<text x="192.2" y="115.3">BUTTON_7</text>
<text x="192.2" y="117.8">BUTTON_5</text>
<text x="230" y="115.3">BUTTON_8</text>
<text x="230" y="117.8">BUTTON_6</text>
<text x="251.6" y="119.1">RGBLED_DATA_ATTENUATED</text>
<text x="25.2" y="124.1">VBUS</text>
<text x="46" y="121.5">Inside</text>
<text x="10.3" y="135.9">C</text>
<text x="132.2" y="133">5V_Switched</text>
<text x="285.3" y="135.9">C</text>
<text x="97.9" y="141.9">RGBLED_DATA_ATTENUATED</text>
<text x="129.2" y="141.8">G</text>
<text x="244" y="143.2">EXT_bit0</text>
<text x="212.6" y="145.7">INPUT_OVERRIDE</text>
<text x="244" y="148.3">EXT_bit2</text>
<text x="244" y="145.7">EXT_bit1</text>
<text x="203.9" y="150.8">5V_Switched</text>
<text x="24" y="171.1">USB_GND</text>
<text x="100.3" y="171.1">3V3</text>
<text x="142.4" y="171.1">5V_Switched</text>
<text x="76.5" y="176.2">RGBLED_DATA_3V3</text>
<text x="157.6" y="176.2">RGBLED_DATA_5V</text>
<text x="10.3" y="185.9">D</text>
<text x="285.3" y="185.9">D</text>
<text x="35" y="199.9">1</text>
<text x="85" y="199.9">2</text>
<text x="135" y="199.9">3</text>
<text x="185" y="199.9">4</text>
<text x="235" y="199.9">5</text>
<text x="285" y="199.9">6</text>
</g>
<g font-size="1.8" fill="#006464">
<text x="124.4" y="16.1">U1</text>
<text x="200.6" y="16.1">P2</text>
<text x="257.8" y="16.1">P1</text>
<text x="39.4" y="23.7">J2</text>
<text x="123.4" y="18.6">PICO</text>
<text x="192.5" y="18.6">From</text>
<text x="198.4" y="18.6">switch</text>
<text x="205.5" y="18.6">output</text>
<text x="255" y="18.6">To RT4K</text>
<text x="30" y="26.3">USB4085-GF-A_REVB</text>
<text x="56.5" y="40.2">10K</text>
<text x="57.1" y="38.2">R2</text>
<text x="166.6" y="41.2">GND</text>
<text x="62.8" y="44">10K</text>
<text x="63.4" y="42">R3</text>
<text x="241.8" y="56.7">GND</text>
<text x="273.1" y="82.1">Audio</text>
<text x="279.4" y="82.1">Out</text>
<text x="273.1" y="84.7">J1</text>
<text x="214.7" y="94.8">J5</text>
<text x="34" y="100.9">No</text>
<text x="34.9" y="96.4">JP4</text>
<text x="37.7" y="100.9">Jack</text>
<text x="202.7" y="97.4">SBH11-PBPC-D07-RA-BK</text>
<text x="20.8" y="105">GND</text>
<text x="249.5" y="112.6">470</text>
<text x="254.2" y="113.9">R1</text>
<text x="19.1" y="117.7">PJ-002A</text>
<text x="183.4" y="117.7">GND</text>
<text x="22.2" y="120.2">J4</text>
<text x="50.8" y="124.8">SW1</text>
<text x="64.7" y="122.8">PTC RESET</text>
<text x="64.8" y="120.5">F1</text>
<text x="77.5" y="122.8">33V</text>
<text x="82.1" y="122.8">750MA</text>
<text x="151.6" y="124.1">GND</text>
<text x="47.6" y="128.1">JP3</text>
<text x="19.3" y="136.8">SMBJ5343B-TP</text>
<text x="31.6" y="134.2">D2</text>
<text x="44.7" y="132.7">Always</text>
<text x="52.1" y="132.7">On</text>
<text x="130.6" y="137.8" transform="rotate(-90 130.6 137.8)">VDD</text>
<text x="135.8" y="136.7">D1</text>
<text x="235" y="136.8">J3</text>
<text x="124.7" y="140.7">DI</text>
<text x="125.6" y="141.8">R</text>
<text x="133.9" y="141.8">B</text>
<text x="134.5" y="140.7">DO</text>
<text x="219.7" y="141.1">600R</text>
<text x="221" y="139.3">L2</text>
<text x="234.5" y="139.3">EXT</text>
<text x="34.8" y="144.4">GND</text>
<text x="130.6" y="148.1" transform="rotate(-90 130.6 148.1)">GND</text>
<text x="203.7" y="144.4">GND</text>
<text x="221" y="148.4">L1</text>
<text x="128.8" y="153.3">GND</text>
<text x="219.7" y="152.2">600R</text>
<text x="32.2" y="167.2">Backfeed</text>
<text x="42" y="167.2">Power</text>
<text x="43.3" y="164.7">J6</text>
<text x="48.7" y="167.2">To USBC</text>
<text x="110.7" y="171">VCCI</text>
<text x="130.5" y="171">VCCO</text>
<text x="42.6" y="174.9">JP2</text>
<text x="52.6" y="177.4">GND</text>
<text x="110.7" y="176.1">A</text>
<text x="134.3" y="176.1">Y</text>
<text x="26.7" y="181.2">Permanent</text>
<text x="37.9" y="181.2">Backfeed</text>
<text x="47.7" y="181.2">Power</text>
<text x="54.5" y="181.2">To USBC</text>
<text x="131.6" y="181.2">GND</text>
<text x="121.4" y="189.6">JP1</text>
<text x="142.7" y="188.8">GND</text>
<text x="113.5" y="195.7">Bypass</text>
<text x="121.3" y="195.7">level</text>
<text x="126.9" y="195.7">shifter</text>
</g>
<g font-size="1.8" fill="#0f0f0f">
<text x="228.6" y="22.5">Red</text>
<text x="228.6" y="25.1">Green</text>
<text x="228.6" y="27.6">Blue</text>
<text x="171.4" y="40.3">D_GND</text>
<text x="221" y="37.8">Analog_Signal_GND</text>
<text x="243.8" y="50.5">D_GND</text>
<text x="218.4" y="58.1">HSync</text>
<text x="218.4" y="55.5">Audio_L</text>
<text x="218.4" y="63.2">Audio_R</text>
<text x="16.5" y="97.4">D_GND</text>
<text x="70.8" y="116.8" transform="rotate(-90 70.8 116.8)">5V_Switched</text>
<text x="153.7" y="117.8">D_GND</text>
<text x="26.9" y="120.3">5V_Source</text>
<text x="210.8" y="141.9">D_GND</text>
<text x="227" y="142.2" transform="rotate(-90 227 142.2)">GND_Filtered</text>
<text x="227" y="160.5" transform="rotate(-90 227 160.5)">5V_Filtered</text>
<text x="54.6" y="169.8">D_GND</text>
<text x="144.8" y="182.5">D_GND</text>
</g>
<g font-size="1.8" fill="#a90000">
<text x="40.6" y="112.8">1</text>
<text x="55.8" y="116.6">2</text>
<text x="40.6" y="120.4">3</text>
<text x="48.6" y="123.9" transform="rotate(-90 48.6 123.9)">4</text>
<text x="132.8" y="136.6" transform="rotate(-90 132.8 136.6)">4</text>
<text x="125" y="143">3</text>
<text x="135.2" y="143">1</text>
<text x="231.1" y="142">1</text>
<text x="240" y="142">5</text>
<text x="132.8" y="146.8" transform="rotate(-90 132.8 146.8)">2</text>
<text x="231.1" y="144.5">2</text>
<text x="231.1" y="147.1">3</text>
<text x="231.1" y="149.6">4</text>
<text x="240" y="144.5">6</text>
<text x="240" y="147.1">7</text>
<text x="240" y="149.6">8</text>
<text x="39.3" y="169.9">1</text>
<text x="48.2" y="169.9">2</text>
<text x="107.2" y="169.9">1</text>
<text x="137.7" y="169.9">5</text>
<text x="107.2" y="175">2</text>
<text x="137.7" y="175">4</text>
<text x="137.7" y="180.1">3</text>
</g>
<text font-size="1.8" fill="#009600" x="60.6" y="116.8" transform="rotate(-90 60.6 116.8)">5V_Unfused_Switched</text>
<g font-size="1.4" fill="#a90000">
<text x="101.4" y="22.6">TP1</text>
<text x="147.5" y="22.6">40</text>
<text x="211.5" y="22.6">1</text>
<text x="248.3" y="22.6">1</text>
<text x="101.4" y="25.1">TP2</text>
<text x="101.4" y="27.7">TP3</text>
<text x="147.5" y="25.1">39</text>
<text x="147.5" y="27.7">36</text>
<text x="211.5" y="25.1">2</text>
<text x="211.5" y="27.7">3</text>
<text x="248.3" y="25.1">2</text>
<text x="248.3" y="27.7">3</text>
<text x="47.1" y="35.3">B4</text>
<text x="47.2" y="30.2">A4</text>
<text x="47.2" y="32.8">A9</text>
<text x="102.3" y="34">4</text>
<text x="148" y="32.8">1</text>
<text x="148" y="35.3">2</text>
<text x="211.5" y="30.2">4</text>
<text x="211.5" y="32.8">5</text>
<text x="248.3" y="30.2">4</text>
<text x="248.3" y="32.8">5</text>
<text x="47.1" y="37.8">B9</text>
<text x="101.8" y="36.6">29</text>
<text x="101.8" y="39.1">31</text>
<text x="101.8" y="41.7">32</text>
<text x="148" y="37.8">3</text>
<text x="148" y="41.7">9</text>
<text x="211.5" y="37.8">6</text>
<text x="211.5" y="40.4">7</text>
<text x="248.3" y="37.8">6</text>
<text x="248.3" y="40.4">7</text>
<text x="47.1" y="45.5">B5</text>
<text x="47.2" y="42.9">A5</text>
<text x="211.5" y="42.9">8</text>
<text x="211.5" y="45.5">9</text>
<text x="248.3" y="42.9">8</text>
<text x="248.3" y="45.5">9</text>
<text x="47.1" y="50.5">B6</text>
<text x="47.2" y="48">A6</text>
<text x="47.2" y="53.1">A7</text>
<text x="101.8" y="48">14</text>
<text x="101.8" y="50.5">15</text>
<text x="101.8" y="53.1">16</text>
<text x="148" y="48">6</text>
<text x="148" y="50.5">7</text>
<text x="211" y="48">10</text>
<text x="211" y="53.1">11</text>
<text x="247.8" y="48">10</text>
<text x="247.8" y="53.1">11</text>
<text x="47.1" y="55.6">B7</text>
<text x="47.2" y="58.2">A8</text>
<text x="101.8" y="55.6">17</text>
<text x="147.5" y="58.2">12</text>
<text x="211" y="55.6">12</text>
<text x="211" y="58.2">13</text>
<text x="247.8" y="55.6">12</text>
<text x="247.8" y="58.2">13</text>
<text x="47.1" y="60.7">B8</text>
<text x="47.2" y="65.8">S1</text>
<text x="101.8" y="60.7">24</text>
<text x="101.8" y="63.2">25</text>
<text x="101.8" y="65.8">26</text>
<text x="211" y="60.7">14</text>
<text x="211" y="63.2">15</text>
<text x="247.8" y="60.7">14</text>
<text x="247.8" y="63.2">15</text>
<text x="47.2" y="68.3">S2</text>
<text x="47.2" y="70.9">S3</text>
<text x="101.8" y="68.3">27</text>
<text x="147.5" y="67.1">35</text>
<text x="147.5" y="69.6">37</text>
<text x="211" y="68.3">S1</text>
<text x="211" y="70.9">S2</text>
<text x="247.8" y="68.3">S1</text>
<text x="247.8" y="70.9">S2</text>
<text x="47.2" y="73.4">S4</text>
<text x="47.2" y="75.9">A1</text>
<text x="147.5" y="75.9">D1</text>
<text x="147.5" y="72.1">30</text>
<text x="46.7" y="83.6">B12</text>
<text x="46.7" y="78.5">A12</text>
<text x="47.1" y="81">B1</text>
<text x="102.2" y="81">B</text>
<text x="102.2" y="83.6">C</text>
<text x="102.3" y="78.5">A</text>
<text x="147.1" y="81">TP6</text>
<text x="147.5" y="78.5">D3</text>
<text x="248.3" y="82.3">3</text>
<text x="248.3" y="79.8">2</text>
<text x="102.2" y="86.1">D</text>
<text x="147.1" y="84.8">TP4</text>
<text x="147.1" y="87.4">TP5</text>
<text x="248.3" y="84.8">1</text>
<text x="102.3" y="92.5">5</text>
<text x="147.5" y="92.5">33</text>
<text x="101.8" y="97.5">10</text>
<text x="101.8" y="100.1">11</text>
<text x="147.5" y="100.1">13</text>
<text x="148" y="97.5">8</text>
<text x="205.1" y="101.3">1</text>
<text x="225.4" y="101.3">2</text>
<text x="28.6" y="107.7">2</text>
<text x="101.8" y="102.6">19</text>
<text x="101.8" y="105.2">20</text>
<text x="101.8" y="107.7">21</text>
<text x="147.5" y="102.6">18</text>
<text x="147.5" y="105.2">23</text>
<text x="147.5" y="107.7">28</text>
<text x="205.1" y="103.9">3</text>
<text x="205.1" y="106.4">5</text>
<text x="225.4" y="103.9">4</text>
<text x="225.4" y="106.4">6</text>
<text x="28.6" y="112.8">1</text>
<text x="28.6" y="110.2">3</text>
<text x="101.8" y="110.2">22</text>
<text x="101.8" y="112.8">34</text>
<text x="147.5" y="112.8">D2</text>
<text x="147.5" y="110.2">38</text>
<text x="205.1" y="109">7</text>
<text x="205.1" y="111.5">9</text>
<text x="225" y="111.5">10</text>
<text x="225.4" y="109">8</text>
<text x="204.6" y="114">11</text>
<text x="204.6" y="116.6">13</text>
<text x="225" y="114">12</text>
<text x="225" y="116.6">14</text>
</g>
<g font-size="1.4" fill="#006464">
<text x="106.4" y="23.6">TP1_GND</text>
<text x="140.9" y="23.6">VBUS</text>
<text x="205.5" y="23.6">Red</text>
<text x="252.5" y="23.6">Red</text>
<text x="106.4" y="26.1">TP2_USB_DM</text>
<text x="106.4" y="28.7">TP3_USB_DP</text>
<text x="138.3" y="28.7">3V3_OUT</text>
<text x="141.1" y="26.1">VSYS</text>
<text x="204" y="26.1">Green</text>
<text x="204.9" y="28.7">Blue</text>
<text x="252.5" y="26.1">Green</text>
<text x="252.5" y="28.7">Blue</text>
<text x="38" y="33.8">VBUS__1</text>
<text x="40.5" y="31.2">VBUS</text>
<text x="106.4" y="35">GP2</text>
<text x="141.8" y="33.8">GP0</text>
<text x="199.4" y="33.8">HSYNC_GND</text>
<text x="201.8" y="31.2">ID2/RES</text>
<text x="252.5" y="31.2">ID2/RES</text>
<text x="252.5" y="33.8">HSYNC_GND</text>
<text x="38" y="36.3">VBUS__2</text>
<text x="38" y="38.8">VBUS__3</text>
<text x="106.4" y="37.6">GP22</text>
<text x="106.4" y="40.1">GP26</text>
<text x="141.7" y="38.8">GND</text>
<text x="141.8" y="36.3">GP1</text>
<text x="200.1" y="41.4">Green_GND</text>
<text x="201.6" y="38.8">Red_GND</text>
<text x="252.5" y="38.8">Red_GND</text>
<text x="252.5" y="41.4">Green_GND</text>
<text x="41.5" y="43.9">CC1</text>
<text x="41.5" y="46.5">CC2</text>
<text x="106.4" y="42.6">GP27</text>
<text x="141.8" y="42.6">GP6</text>
<text x="201.1" y="43.9">Blue_GND</text>
<text x="205.2" y="46.5">+5V</text>
<text x="252.5" y="43.9">Blue_GND</text>
<text x="252.5" y="46.5">+5V</text>
<text x="41.5" y="49">DP1</text>
<text x="41.5" y="51.5">DP2</text>
<text x="106.4" y="49">GP10</text>
<text x="106.4" y="51.5">GP11</text>
<text x="141.8" y="49">GP4</text>
<text x="141.8" y="51.5">GP5</text>
<text x="199.6" y="49">VSYNC_GND</text>
<text x="252.5" y="49">VSYNC_GND</text>
<text x="40.4" y="59.2">SBU1</text>
<text x="41.4" y="54.1">DN1</text>
<text x="41.4" y="56.6">DN2</text>
<text x="106.4" y="54.1">GP12</text>
<text x="106.4" y="56.6">GP13</text>
<text x="141.8" y="59.2">GP9</text>
<text x="201.8" y="54.1">ID0/RES</text>
<text x="201.9" y="56.6">ID1/SDA</text>
<text x="203.3" y="59.2">HSYNC</text>
<text x="252.5" y="54.1">ID0/RES</text>
<text x="252.5" y="56.6">ID1/SDA</text>
<text x="252.5" y="59.2">HSYNC</text>
<text x="40.4" y="61.7">SBU2</text>
<text x="106.4" y="61.7">GP18</text>
<text x="106.4" y="64.2">GP19</text>
<text x="201.9" y="64.2">ID3/SCL</text>
<text x="203.5" y="61.7">VSYNC</text>
<text x="252.5" y="61.7">VSYNC</text>
<text x="252.5" y="64.2">ID3/SCL</text>
<text x="37.3" y="69.3">SHELL__1</text>
<text x="37.3" y="71.9">SHELL__2</text>
<text x="39.9" y="66.8">SHELL</text>
<text x="106.4" y="66.8">GP20</text>
<text x="106.4" y="69.3">GP21</text>
<text x="137.4" y="68">ADC_VREF</text>
<text x="139.2" y="70.6">3V3_EN</text>
<text x="203" y="69.3">SHIELD</text>
<text x="203" y="71.9">SHIELD</text>
<text x="252.5" y="69.3">SHIELD</text>
<text x="252.5" y="71.9">SHIELD</text>
<text x="37.3" y="74.4">SHELL__3</text>
<text x="41.4" y="76.9">GND</text>
<text x="139.8" y="76.9">SWCLK</text>
<text x="141.6" y="73.1">~{RUN}</text>
<text x="38.8" y="79.5">GND__1</text>
<text x="38.8" y="82">GND__2</text>
<text x="106.4" y="79.5">USB_SHIELD</text>
<text x="106.4" y="82">USB_SHIELD__1</text>
<text x="134.6" y="82">TP6_BOOTSEL</text>
<text x="140.1" y="79.5">SWDIO</text>
<text x="38.8" y="84.6">GND__3</text>
<text x="106.4" y="84.6">USB_SHIELD__2</text>
<text x="106.4" y="87.1">USB_SHIELD__3</text>
<text x="127.8" y="85.8">TP4_GPIO23/SMPS_PS</text>
<text x="131.9" y="88.4">TP5_GPIO25/LED</text>
<text x="106.4" y="93.4">GP3</text>
<text x="140.8" y="93.4">AGND</text>
<text x="106.4" y="98.5">GP7</text>
<text x="106.4" y="101.1">GP8</text>
<text x="139.2" y="98.5">GND__1</text>
<text x="139.2" y="101.1">GND__2</text>
<text x="106.4" y="103.6">GP14</text>
<text x="106.4" y="106.1">GP15</text>
<text x="139.2" y="103.6">GND__3</text>
<text x="139.2" y="106.1">GND__4</text>
<text x="209.3" y="102.3">1</text>
<text x="209.3" y="104.9">3</text>
<text x="209.3" y="107.4">5</text>
<text x="221.3" y="102.3">2</text>
<text x="221.3" y="104.9">4</text>
<text x="221.3" y="107.4">6</text>
<text x="106.4" y="108.7">GP16</text>
<text x="106.4" y="111.2">GP17</text>
<text x="106.4" y="113.8">GP28</text>
<text x="139.2" y="108.7">GND__5</text>
<text x="139.2" y="111.2">GND__6</text>
<text x="139.2" y="113.8">GND__7</text>
<text x="209.3" y="110">7</text>
<text x="209.3" y="112.5">9</text>
<text x="220.3" y="112.5">10</text>
<text x="221.3" y="110">8</text>
<text x="209.3" y="115">11</text>
<text x="209.3" y="117.6">13</text>
<text x="220.3" y="115">12</text>
<text x="220.3" y="117.6">14</text>
</g>
</svg>
